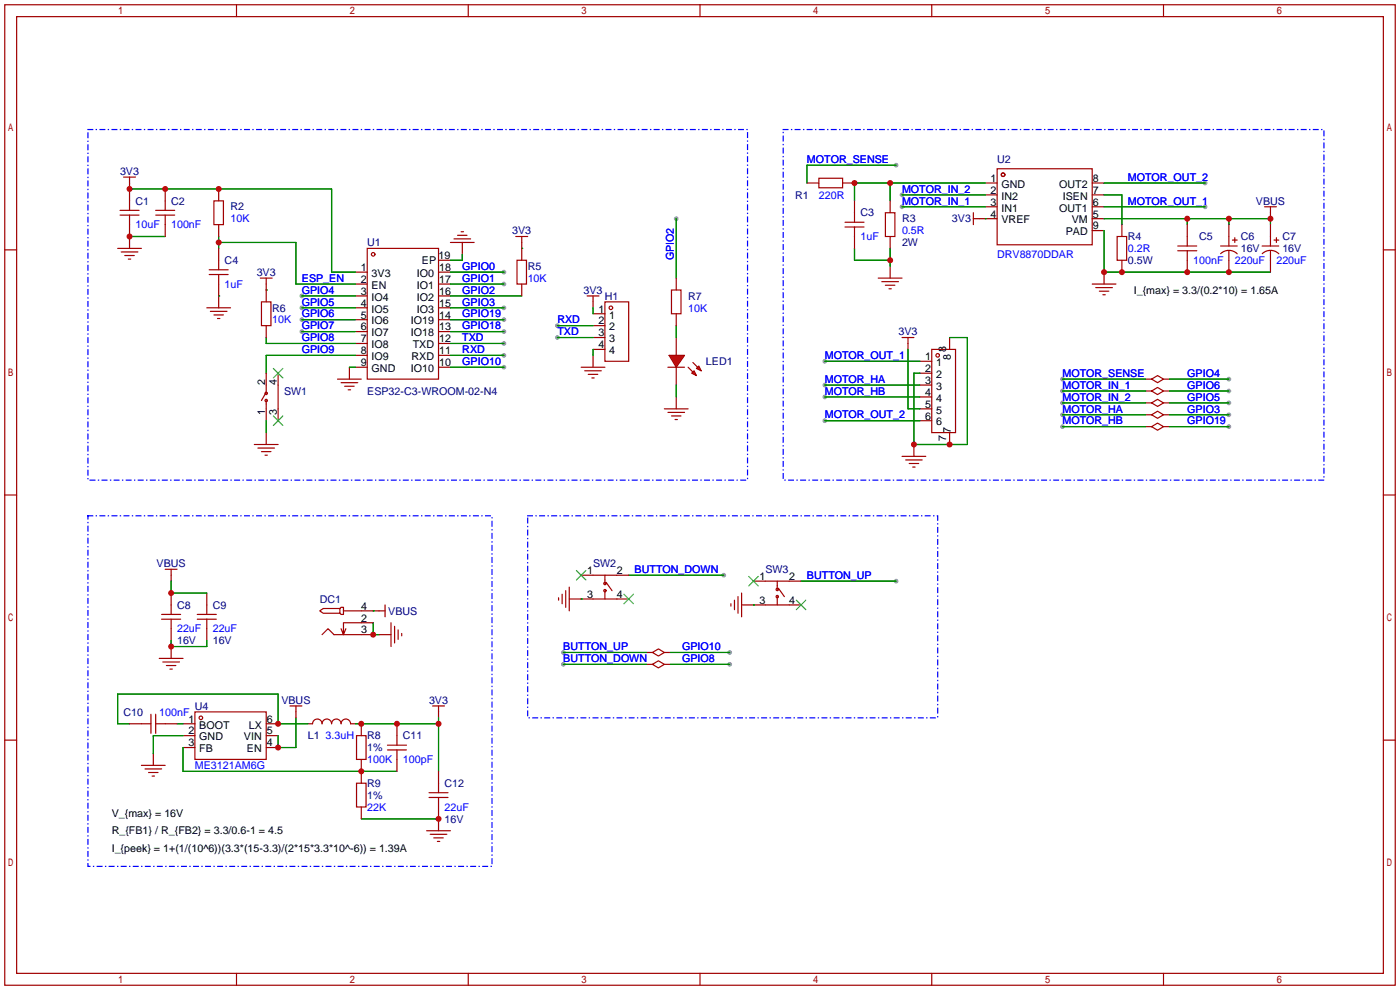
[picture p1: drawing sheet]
<svg xmlns="http://www.w3.org/2000/svg" width="299mm" height="212mm" viewBox="0 0 299 212" stroke-linecap="round" stroke-linejoin="round" font-family="sans-serif">
<g fill="#999">
<circle cx="257.6" cy="39.1" r=".51"/>
<circle cx="257.6" cy="44.2" r=".51"/>
<circle cx="192.8" cy="41.7" r=".51"/>
<circle cx="192.8" cy="44.2" r=".51"/>
<circle cx="64.5" cy="70.9" r=".51"/>
<circle cx="64.5" cy="68.3" r=".51"/>
<circle cx="64.5" cy="65.8" r=".51"/>
<circle cx="64.5" cy="63.2" r=".51"/>
<circle cx="107.7" cy="58.2" r=".51"/>
<circle cx="107.7" cy="60.7" r=".51"/>
<circle cx="107.7" cy="65.8" r=".51"/>
<circle cx="107.7" cy="68.3" r=".51"/>
<circle cx="107.7" cy="70.9" r=".51"/>
<circle cx="107.7" cy="78.5" r=".51"/>
<circle cx="154.7" cy="122.9" r=".51"/>
<circle cx="191.5" cy="124.2" r=".51"/>
<circle cx="227.1" cy="81" r=".51"/>
<circle cx="227.1" cy="83.6" r=".51"/>
<circle cx="227.1" cy="86.1" r=".51"/>
<circle cx="227.1" cy="88.6" r=".51"/>
<circle cx="227.1" cy="91.2" r=".51"/>
<circle cx="120.4" cy="139.4" r=".51"/>
<circle cx="120.4" cy="142" r=".51"/>
<circle cx="156" cy="139.4" r=".51"/>
<circle cx="156" cy="142" r=".51"/>
<circle cx="262.6" cy="81" r=".51"/>
<circle cx="262.6" cy="83.6" r=".51"/>
<circle cx="262.6" cy="86.1" r=".51"/>
<circle cx="262.6" cy="88.6" r=".51"/>
<circle cx="262.6" cy="91.2" r=".51"/>
<circle cx="144.5" cy="46.7" r=".51"/>
<circle cx="191.5" cy="35.3" r=".51"/>
<circle cx="176.3" cy="82.3" r=".51"/>
<circle cx="176.3" cy="84.8" r=".51"/>
<circle cx="176.3" cy="89.9" r=".51"/>
<circle cx="176.3" cy="77.2" r=".51"/>
<circle cx="107.7" cy="73.4" r=".51"/>
<circle cx="107.7" cy="75.9" r=".51"/>
<circle cx="119.1" cy="72.1" r=".51"/>
<circle cx="119.1" cy="69.6" r=".51"/>
</g>
<g fill="none" stroke="#a10000" stroke-width=".25">
<path d="M1 1h297.2v209.6h-297.2zM3.6 3.6h292.1v204.4h-292.1zM50.5 1v2.6M100.1 1v2.6M149.6 1v2.6M199.1 1v2.6M248.7 1v2.6M26.4 37.8h2.6M27.7 37.8v2.6M210.6 39.1h2.5M213.1 36.1h20.3v16.2h-20.3zM233.4 39.1h2.6"/>
<path d="M1 53.4h2.6M25.1 53.1h5.1M25.9 53.8h3.6M26.7 54.6h2M27.4 55.4h.5M27.7 50.5v2.6M75.9 58.2h2.6M78.5 53.1h15.2v27.9h-15.2zM93.7 55.6h2.6M93.7 58.2h2.6M96.3 51.8h5M97 51.1h3.6"/>
<path d="M97.8 50.3h2M98.6 49.5h.5M98.8 51.8v2.6M110.2 50.5h2.6M111.5 50.5v2.6M187.7 59.4h5.1M190.2 56.9v2.5M208 46.7h5.1M208 45.5v2.5M210.6 41.7h2.5M210.6 44.2h2.5M233.4 41.7h2.6"/>
<path d="M233.4 44.2h2.6M233.4 46.7h2.6M233.4 49.3h2.6M236 58.2v2.5M260.9 52.6h3.5M260.9 54.2a2.54 2.54 0 0 1 3.5 0M262.6 48v4.6M262.6 53.6v4.6M263.4 51.3h1M263.9 50.8v1M269.7 52.6h3.6M269.8 54.2a2.54 2.54 0 0 1 3.5 0"/>
<path d="M270.3 44.2h2.5M271.5 44.2v2.5M271.5 48v4.6M271.5 53.6v4.6M272.3 51.3h1M272.8 50.8v1M295.7 53.4h2.5M44.2 65.8h5.1M45 66.5h3.5M45.7 67.3h2.1M46.5 68.1h.5M46.7 63.2v2.6"/>
<path d="M74.7 78.5v2.5M75.9 60.7h2.6M75.9 63.2h2.6M75.9 65.8h2.6M75.9 68.3h2.6M75.9 70.9h2.6M75.9 73.4h2.6M75.9 75.9h2.6M75.9 78.5h2.6M93.7 60.7h2.6M93.7 63.2h2.6M93.7 65.8h2.6"/>
<path d="M93.7 68.3h2.6M93.7 70.9h2.6M93.7 73.4h2.6M93.7 75.9h2.6M93.7 78.5h2.6M142.7 78.5h3.6M144.5 72.1v3.8M144.5 78.5v3.8M188.5 60.2h3.5M189.2 61h2.1M190 61.7h.5M192.8 72.1h2.5"/>
<path d="M194.1 72.1v2.6M233.4 60.7h5.1M234.2 61.5h3.5M234.9 62.2h2.1M235.7 63h.5M72.1 81h5.1M72.9 81.8h3.6M73.7 82.5h2M74.4 83.3h.5M192.8 97.5h5.1M193.5 98.3h3.6M194.3 99.1h2"/>
<path d="M195.1 99.8h.5M195.3 95v2.5M244.9 81h1.2M244.9 83.6h1.2M244.9 86.1h1.2M244.9 88.6h1.2M244.9 91.2h1.2M246.1 81l1.3-.7 1.3 .7-1.3 .8zM246.1 83.6l1.3-.8 1.3 .8-1.3 .7zM246.1 86.1l1.3-.8 1.3 .8-1.3 .8zM246.1 88.6l1.3-.7 1.3 .7-1.3 .8zM246.1 91.2l1.3-.8 1.3 .8-1.3 .7z"/>
<path d="M248.7 81h1.2M248.7 83.6h1.2M248.7 86.1h1.2M248.7 88.6h1.2M248.7 91.2h1.2M1 105.8h2.6M295.7 105.8h2.5M34.5 132.3h4.1M34.5 131.3h4.1M35.3 121.7h2.5M36.6 121.7v2.5M36.6 126.7v4.6"/>
<path d="M36.6 132.3v4.6M36.6 138.2v2.5M42.2 132.3h4M42.2 131.3h4M44.2 126.7v4.6M44.2 132.3v4.6M138.2 139.4h1.2M139.4 139.4l1.3-.7 1.3 .7-1.3 .8zM142 139.4h1.3M1 158.2h2.6M34 140.7h5.1M34.8 141.5h3.6"/>
<path d="M35.6 142.2h2M36.3 143h.5M39.1 154.7h2.6M39.1 157.2h2.6M39.1 159.8h2.6M41.7 152.1h15.2v10.2h-15.2zM56.9 154.7h2.5M56.9 157.2h2.5M56.9 159.8h2.5M62 150.9h2.5M63.2 150.9v2.5M65.8 154.7h1a1.02 1.02 0 0 1 1-1 1.02 1.02 0 0 1 1 1 1.02 1.02 0 0 1 1-1 1.02 1.02 0 0 1 1.1 1 1.02 1.02 0 0 1 1-1 1.02 1.02 0 0 1 1 1 1.02 1.02 0 0 1 1-1 1.02 1.02 0 0 1 1 1h1"/>
<path d="M92.5 150.9h2.5M93.7 150.9v2.5M138.2 142h1.2M139.4 142l1.3-.8 1.3 .8-1.3 .7zM142 142h1.3M295.7 158.2h2.5M30.2 163.6h5.1M31 164.3h3.5M31.7 165.1h2.1M32.5 165.9h.5M32.8 161v2.6M91.2 177.5h5.1"/>
<path d="M91.7 170.4h4.1M91.7 169.4h4.1M91.9 178.3h3.6M92.7 179.1h2M93.5 179.8h.5M93.7 164.8v4.6M93.7 170.4v7.1M50.5 208v2.6M100.1 208v2.6M149.6 208v2.6M199.1 208v2.6M248.7 208v2.6"/>
<circle cx="214.4" cy="37.3" r=".38"/>
<circle cx="79.8" cy="54.4" r=".38"/>
<circle cx="42.9" cy="153.4" r=".38"/>
</g>
<g fill="none" stroke="#008700" stroke-width=".25">
<path d="M190.2 39.1v3.8M210.6 39.1h-28v3.8M236 39.1h21.6M27.7 50.5h7.6M46.7 50.5v2.6M46.7 51.8h16.5v8.9h12.7M96.3 58.2h11.4M98.8 54.4v1.2h-2.5M111.5 53.1h.1M182.6 53.1v2.5h7.6M190.2 53.1v3.8M192.8 44.2h17.8"/>
<path d="M192.8 41.7h17.8M210.6 46.7h.1M236 44.2h21.6M236 49.3v8.9h35.5M236 41.7h3.8v6.3M236 46.7h35.5v1.3M253.7 46.7v1.3M262.6 46.7v1.3M46.7 63.2h.1M56.9 72.1v1.3h19M64.5 70.9h11.4M64.5 68.3h11.4"/>
<path d="M64.5 65.8h11.4M64.5 63.2h11.4M74.7 78.5h1.2M75.9 75.9h-19v3.9M96.3 78.5h11.4M96.3 60.7h11.4M96.3 70.9h11.4M96.3 68.3h11.4M96.3 65.8h11.4M96.3 63.2h15.2M227.1 81h17.8M227.1 83.6h17.8"/>
<path d="M227.1 86.1h17.8M227.1 88.6h17.8M227.1 91.2h17.8M249.9 81h12.7M249.9 83.6h12.7M249.9 86.1h12.7M249.9 88.6h12.7M249.9 91.2h12.7M36.6 124.2v2.5h7.6M36.6 136.9v1.3h7.6v-1.3M120.4 139.4h17.8M134.4 122.9h20.3"/>
<path d="M143.3 139.4h12.7M171.2 124.2h20.3M27.7 154.7h-2.6v-6.4h34.3v6.4h6.4M37.8 154.7h1.3M39.1 159.8v5h45.7M39.1 157.2h-6.3v3.8M63.2 153.4v6.4h-3.8v-2.6M75.9 154.7h17.8M93.7 153.4v11.4M120.4 142h17.8M143.3 142h12.7M77.2 175h16.5"/>
</g>
<g fill="#f00" stroke="#a10000" stroke-width=".25">
<path d="M143 75.9h3.3l-1.8 2.6z"/>
<path d="M149.4 78.2l.5 1-1.1-.5z"/>
<path d="M147.8 79.8l.5-.6 .5 1.1z"/>
</g>
<g fill="none" stroke="#a10000" stroke-width=".25">
<path d="M172.5 39.1h2.5M175 38.1h5.1v2h-5.1zM180.1 39.1h2.5M25.7 46h4M25.7 45h4M27.7 40.4v4.6M27.7 46v4.5M33.3 46h4M33.3 45h4M35.3 40.4v4.6M35.3 46v4.5M44.7 58.7h4.1"/>
<path d="M44.7 57.7h4.1M45.7 42.9h2.1v5.1h-2.1zM46.7 40.4v2.5M46.7 48v2.5M46.7 53.1v4.6M46.7 58.7v4.5M55.6 59.4h2.6M56.9 59.4v5.1M110.5 55.6h2v5.1h-2zM111.5 53.1v2.5M144.5 59.4v2.6M180.6 48.5h4.1"/>
<path d="M180.6 47.5h4.1M182.6 42.9v4.6M182.6 48.5v4.6M189.2 45.5h2.1v5h-2.1zM190.2 42.9v2.6M190.2 50.5v2.6M238.8 50.5h2v5.1h-2zM239.8 48v2.5M239.8 55.6v2.6M251.7 53.6h4.1M251.7 52.6h4.1M253.7 48v4.6"/>
<path d="M253.7 53.6v4.6M55.9 64.5h2v5.1h-2zM56.9 69.6v2.5M56.9 79.8v4.3M59.4 79.8v10.1M111.5 60.7v2.5M124.2 78.5h5.1M125 79.2h3.5M125.5 63.2h2.5M126.7 67.1h2.6M126.7 69.6h2.6M126.7 72.1h2.6"/>
<path d="M126.7 74.7h2.6M126.7 63.2v2.6M126.7 75.9v2.6M129.3 64.5h5.1v12.7h-5.1zM143.5 62h2v5.1h-2zM144.5 67.1v2.5M147.1 78.5l1 1M148.1 77.5l1 1M196.6 77.2h2.5M196.6 79.8h2.5M199.1 74.7h5.1v17.8h-5.1zM202.9 72.1v2.6"/>
<path d="M54.4 95h5M55.1 95.8h3.6M55.9 96.5h2M56.6 97.3h.5M56.9 85.6v4.3M56.9 92.5v2.5M56.9 83.8l-1 1.8M125.7 80h2.1M126.5 80.8h.5M142 87.4h5.1M142.7 88.1h3.6M143.5 88.9h2"/>
<path d="M144.3 89.7h.5M144.5 84.8v2.6M196.6 87.4h2.5M196.6 82.3h2.5M196.6 84.8h2.5M196.6 89.9h2.5M202.9 92.5v2.5M68.3 130.6l.8-.6h3.5v1.1h-3.5zM68.8 135.6l1.3-1.2 1.3 1.2h8.4M72.6 130l.3-.2h.5v1.5h-.5l-.3-.2M73.4 130.6h8.9M73.9 134.4l-.5 1.2"/>
<path d="M79.8 133.1h-6.4v2.5l-.5-1.2M81 135.6h2.6M82.3 129.3v2.5M83.6 133.1v5.1M84.3 133.9v3.5M85.1 134.6v2.1M85.9 135.4v.5M119.4 127.8v.5M120.1 127v2M120.9 126.2v3.6M121.7 128h12.7M121.7 125.5v5.1"/>
<path d="M124.2 122.9h10.2M129.3 122.9v1.8M129.3 126.2v1.8M129.5 124.5l1.3 1.7M156.2 129v.5M157 128.3v2M157.7 127.5v3.6M158.5 129.3h12.7M158.5 126.7v5.1M161 124.2h10.2M166.1 124.2v1.8M166.1 127.5v1.8"/>
<path d="M166.4 125.7l1.2 1.8M27.7 154.7h4.6M32.3 152.7v4M33.3 154.7h4.5M33.3 152.7v4M76.2 157.2h2v5.1h-2zM77.2 154.7v2.5M82.8 159.3h4.1M84.8 154.7v4.6M76.2 167.4h2v5.1h-2zM77.2 162.3v5.1M77.2 172.5v2.5"/>
<path d="M82.8 160.3h4.1M84.8 160.3v4.5"/>
<circle cx="130.6" cy="65.8" r=".38"/>
<circle cx="200.4" cy="75.9" r=".38"/>
<circle cx="56.9" cy="84.1" r=".25"/>
<circle cx="56.9" cy="85.6" r=".25"/>
<circle cx="129.3" cy="124.7" r=".25"/>
<circle cx="129.3" cy="126.2" r=".25"/>
<circle cx="166.1" cy="126" r=".25"/>
<circle cx="166.1" cy="127.5" r=".25"/>
</g>
<g fill="none" stroke="#008700" stroke-width=".25">
<path d="M191.5 35.3h-19v3.8M27.7 40.4h43.2v17.8h5M144.5 46.7v12.7M56.9 62h.1M96.3 73.4h11.4M96.3 75.9h11.4M119.1 72.1h7.6M119.1 69.6h7.6M126.7 65.8v1.3M126.7 74.7v1.2M144.5 69.6v2.5M176.3 77.2h20.3"/>
<path d="M194.1 74.7v12.7h2.5M202.9 72.1h3.9v22.9h-11.5v-15.2h1.3M56.9 89.9v2.6M144.5 82.3v2.5M176.3 82.3h20.3M176.3 84.8h20.3M176.3 89.9h20.3M79.8 130.6h.1M79.8 133.1v2.5h1.2M124.2 128h.1M161 129.3h.1"/>
</g>
<path d="M58.4 78.7l2.1 2.1M60.5 78.7l-2.1 2.1M58.4 88.9l2.1 2M60.5 88.9l-2.1 2M123.2 121.9l2 2.1M125.2 121.9l-2 2.1M133.3 127l2.1 2M135.4 127l-2.1 2M160 123.2l2.1 2M162.1 123.2l-2.1 2M170.2 128.3l2 2M172.2 128.3l-2 2" fill="none" stroke="#3c3" stroke-width=".25"/>
<path d="M18.8 27.7h141v74.9h-141zM167.4 27.7h115.6v74.9h-115.6zM18.8 110.2h86.4v75h-86.4zM112.8 110.2h87.6v43.2h-87.6z" fill="none" stroke="#00f" stroke-width=".25" stroke-dasharray="1 .8 0 .8"/>
<g fill="#c00">
<circle cx="190.2" cy="39.1" r=".63"/>
<circle cx="182.6" cy="39.1" r=".63"/>
<circle cx="190.2" cy="55.6" r=".63"/>
<circle cx="236" cy="58.2" r=".63"/>
<circle cx="239.8" cy="58.2" r=".63"/>
<circle cx="253.7" cy="58.2" r=".63"/>
<circle cx="262.6" cy="58.2" r=".63"/>
<circle cx="253.7" cy="46.7" r=".63"/>
<circle cx="262.6" cy="46.7" r=".63"/>
<circle cx="271.5" cy="46.7" r=".63"/>
<circle cx="46.7" cy="51.8" r=".63"/>
<circle cx="27.7" cy="50.5" r=".63"/>
<circle cx="59.4" cy="154.7" r=".63"/>
<circle cx="93.7" cy="154.7" r=".63"/>
<circle cx="84.8" cy="154.7" r=".63"/>
<circle cx="77.2" cy="154.7" r=".63"/>
<circle cx="77.2" cy="164.8" r=".63"/>
<circle cx="59.4" cy="159.8" r=".63"/>
<circle cx="93.7" cy="175" r=".63"/>
<circle cx="36.6" cy="126.7" r=".63"/>
<circle cx="36.6" cy="138.2" r=".63"/>
<circle cx="35.3" cy="40.4" r=".63"/>
<circle cx="27.7" cy="40.4" r=".63"/>
<circle cx="46.7" cy="40.4" r=".63"/>
<circle cx="79.8" cy="135.6" r=".63"/>
<circle cx="195.3" cy="95" r=".63"/>
<circle cx="202.9" cy="95" r=".63"/>
</g>
<g font-size="2.3" fill="#00f">
<text x="172.5" y="34.8">MOTOR_SENSE</text>
<text x="192.8" y="41.2">MOTOR_IN_2</text>
<text x="241" y="38.6">MOTOR_OUT_2</text>
<text x="49.3" y="47.5">10K</text>
<text x="175" y="42.4">220R</text>
<text x="192.8" y="43.7">MOTOR_IN_1</text>
<text x="241" y="43.7">MOTOR_OUT_1</text>
<text x="29" y="48.8">10uF</text>
<text x="36.6" y="48.8">100nF</text>
<text x="183.9" y="51.3">1uF</text>
<text x="192.8" y="50.1">0.5R</text>
<text x="241" y="53.9">0.2R</text>
<text x="98.8" y="57.7">GPIO0</text>
<text x="144" y="55.6" transform="rotate(-90 144 55.6)">GPIO2</text>
<text x="213.1" y="55.1">DRV8870DDAR</text>
<text x="255" y="56.4">100nF</text>
<text x="263.9" y="56.4">220uF</text>
<text x="272.8" y="56.4">220uF</text>
<text x="48" y="61.5">1uF</text>
<text x="64.5" y="60.2">ESP_EN</text>
<text x="64.5" y="65.3">GPIO5</text>
<text x="64.5" y="62.8">GPIO4</text>
<text x="98.8" y="60.2">GPIO1</text>
<text x="98.8" y="62.8">GPIO2</text>
<text x="98.8" y="65.3">GPIO3</text>
<text x="112.8" y="60.2">10K</text>
<text x="58.2" y="69.1">10K</text>
<text x="64.5" y="70.4">GPIO7</text>
<text x="64.5" y="67.8">GPIO6</text>
<text x="98.8" y="67.8">GPIO19</text>
<text x="98.8" y="70.4">GPIO18</text>
<text x="119.1" y="71.7">TXD</text>
<text x="119.1" y="69.1">RXD</text>
<text x="147.1" y="66.6">10K</text>
<text x="64.5" y="72.9">GPIO8</text>
<text x="64.5" y="75.5">GPIO9</text>
<text x="98.8" y="72.9">TXD</text>
<text x="98.8" y="75.5">RXD</text>
<text x="176.3" y="76.7">MOTOR_OUT_1</text>
<text x="98.8" y="78">GPIO10</text>
<text x="176.3" y="81.8">MOTOR_HA</text>
<text x="227.1" y="80.5">MOTOR_SENSE</text>
<text x="227.1" y="83.1">MOTOR_IN_1</text>
<text x="253.7" y="80.5">GPIO4</text>
<text x="253.7" y="83.1">GPIO6</text>
<text x="176.3" y="84.4">MOTOR_HB</text>
<text x="176.3" y="89.4">MOTOR_OUT_2</text>
<text x="227.1" y="85.6">MOTOR_IN_2</text>
<text x="227.1" y="88.2">MOTOR_HA</text>
<text x="253.7" y="85.6">GPIO5</text>
<text x="253.7" y="88.2">GPIO3</text>
<text x="227.1" y="90.7">MOTOR_HB</text>
<text x="253.7" y="90.7">GPIO19</text>
<text x="135.6" y="122.5">BUTTON_DOWN</text>
<text x="172.5" y="123.7">BUTTON_UP</text>
<text x="37.8" y="135.2">22uF</text>
<text x="45.5" y="135.2">22uF</text>
<text x="120.4" y="139">BUTTON_UP</text>
<text x="120.4" y="141.5">BUTTON_DOWN</text>
<text x="145.8" y="139">GPIO10</text>
<text x="145.8" y="141.5">GPIO8</text>
<text x="34" y="152.9">100nF</text>
<text x="69.6" y="158">3.3uH</text>
<text x="41.7" y="164.4">ME3121AM6G</text>
<text x="78.5" y="163.1">100K</text>
<text x="86.1" y="163.1">100pF</text>
<text x="78.5" y="173.3">22K</text>
<text x="95" y="173.3">22uF</text>
</g>
<g font-size="2.3" fill="#000080">
<text x="213.1" y="34.8">U2</text>
<text x="25.7" y="37.4">3V3</text>
<text x="29" y="43.7">C1</text>
<text x="36.6" y="43.7">C2</text>
<text x="49.3" y="45">R2</text>
<text x="169.9" y="42.4">R1</text>
<text x="183.9" y="46.3">C3</text>
<text x="192.8" y="47.5">R3</text>
<text x="203.5" y="47.5">3V3</text>
<text x="268.4" y="43.7">VBUS</text>
<text x="78.5" y="52.6">U1</text>
<text x="109.5" y="50.1">3V3</text>
<text x="192.8" y="52.6">2W</text>
<text x="241" y="51.3">R4</text>
<text x="256.3" y="51.3">C5</text>
<text x="265.2" y="53.9">16V</text>
<text x="265.2" y="51.3">C6</text>
<text x="274.1" y="53.9">16V</text>
<text x="274.1" y="51.3">C7</text>
<text x="48" y="56.4">C4</text>
<text x="54.9" y="59">3V3</text>
<text x="112.8" y="57.7">R5</text>
<text x="241" y="56.4">0.5W</text>
<text x="124.7" y="62.8">3V3</text>
<text x="129.3" y="64">H1</text>
<text x="147.1" y="64">R7</text>
<text x="58.2" y="66.6">R6</text>
<text x="192" y="71.7">3V3</text>
<text x="150.9" y="78">LED1</text>
<text x="60.7" y="84.4">SW1</text>
<text x="78.5" y="84.4">ESP32-C3-WROOM-02-N4</text>
<text x="33.5" y="121.2">VBUS</text>
<text x="126.7" y="121.2">SW2</text>
<text x="163.6" y="122.5">SW3</text>
<text x="37.8" y="130.1">C8</text>
<text x="45.5" y="130.1">C9</text>
<text x="68.3" y="128.8">DC1</text>
<text x="83" y="131.3">VBUS</text>
<text x="37.8" y="137.7">16V</text>
<text x="45.5" y="137.7">16V</text>
<text x="26.4" y="152.9">C10</text>
<text x="41.7" y="151.7">U4</text>
<text x="60.1" y="150.4">VBUS</text>
<text x="91.7" y="150.4">3V3</text>
<text x="65.8" y="158">L1</text>
<text x="78.5" y="160.6">1%</text>
<text x="78.5" y="158">R8</text>
<text x="86.1" y="158">C11</text>
<text x="78.5" y="170.7">1%</text>
<text x="78.5" y="168.2">R9</text>
<text x="95" y="168.2">C12</text>
<text x="95" y="175.8">16V</text>
</g>
<g font-size="2.3">
<text x="211.7" y="38.9">1</text>
<text x="211.7" y="41.4">2</text>
<text x="214" y="40.1">GND</text>
<text x="226.4" y="40.1">OUT2</text>
<text x="233.6" y="41.4">7</text>
<text x="233.6" y="38.9">8</text>
<text x="211.7" y="43.9">3</text>
<text x="211.7" y="46.5">4</text>
<text x="214" y="42.7">IN2</text>
<text x="214" y="45.2">IN1</text>
<text x="214" y="47.8">VREF</text>
<text x="226.4" y="45.2">OUT1</text>
<text x="227.1" y="42.7">ISEN</text>
<text x="229.1" y="47.8">VM</text>
<text x="233.6" y="46.5">5</text>
<text x="233.6" y="43.9">6</text>
<text x="227.8" y="50.3">PAD</text>
<text x="233.6" y="49">9</text>
<text x="77.1" y="57.9">1</text>
<text x="79.4" y="59.2">3V3</text>
<text x="89.1" y="59.2">IO0</text>
<text x="90.2" y="56.4">EP</text>
<text x="93.7" y="55.4">19</text>
<text x="93.9" y="57.9">18</text>
<text x="77.1" y="65.5">4</text>
<text x="77.1" y="63">3</text>
<text x="77.1" y="60.5">2</text>
<text x="79.4" y="64.3">IO4</text>
<text x="79.4" y="61.7">EN</text>
<text x="89.1" y="61.7">IO1</text>
<text x="89.1" y="64.3">IO2</text>
<text x="93.9" y="60.5">17</text>
<text x="93.9" y="63">16</text>
<text x="93.9" y="65.5">15</text>
<text x="242.3" y="62.8">I_{max} = 3.3/(0.2*10) = 1.65A</text>
<text x="77.1" y="70.6">6</text>
<text x="77.1" y="68.1">5</text>
<text x="79.4" y="71.9">IO7</text>
<text x="79.4" y="69.3">IO6</text>
<text x="79.4" y="66.8">IO5</text>
<text x="87.8" y="69.3">IO19</text>
<text x="87.8" y="71.9">IO18</text>
<text x="89.1" y="66.8">IO3</text>
<text x="93.9" y="68.1">14</text>
<text x="93.9" y="70.6">13</text>
<text x="127.9" y="66.8">1</text>
<text x="127.9" y="69.3">2</text>
<text x="127.9" y="71.9">3</text>
<text x="130.2" y="68.1">1</text>
<text x="130.2" y="70.6">2</text>
<text x="77.1" y="75.7">8</text>
<text x="77.1" y="73.2">7</text>
<text x="79.4" y="77">IO9</text>
<text x="79.4" y="74.4">IO8</text>
<text x="88" y="77">RXD</text>
<text x="88.2" y="74.4">TXD</text>
<text x="93.9" y="73.2">12</text>
<text x="93.9" y="75.7">11</text>
<text x="127.9" y="74.4">4</text>
<text x="130.2" y="73.2">3</text>
<text x="130.2" y="75.7">4</text>
<text x="197.7" y="77">1</text>
<text x="202.2" y="75.2" transform="rotate(-90 202.2 75.2)">8</text>
<text x="203.2" y="76.9" transform="rotate(-90 203.2 76.9)">8</text>
<text x="56.6" y="82.3" transform="rotate(-90 56.6 82.3)">2</text>
<text x="59.2" y="82.3" transform="rotate(-90 59.2 82.3)">4</text>
<text x="77.1" y="78.2">9</text>
<text x="79.4" y="79.5">GND</text>
<text x="87.8" y="79.5">IO10</text>
<text x="93.9" y="78.2">10</text>
<text x="197.7" y="79.5">2</text>
<text x="197.7" y="82">3</text>
<text x="200.1" y="78.2">1</text>
<text x="200.1" y="80.8">2</text>
<text x="200.1" y="83.3">3</text>
<text x="56.6" y="88.6" transform="rotate(-90 56.6 88.6)">1</text>
<text x="59.2" y="88.6" transform="rotate(-90 59.2 88.6)">3</text>
<text x="197.7" y="84.6">4</text>
<text x="197.7" y="87.1">5</text>
<text x="197.7" y="89.7">6</text>
<text x="200.1" y="85.9">4</text>
<text x="200.1" y="88.4">5</text>
<text x="200.1" y="90.9">6</text>
<text x="202.2" y="94.2" transform="rotate(-90 202.2 94.2)">7</text>
<text x="203.2" y="92.4" transform="rotate(-90 203.2 92.4)">7</text>
<text x="125.5" y="122.7">1</text>
<text x="131.8" y="122.7">2</text>
<text x="162.3" y="124">1</text>
<text x="168.7" y="124">2</text>
<text x="77.2" y="130.3">4</text>
<text x="125.5" y="127.8">3</text>
<text x="131.8" y="127.8">4</text>
<text x="162.3" y="129">3</text>
<text x="168.7" y="129">4</text>
<text x="77.2" y="135.4">3</text>
<text x="77.2" y="132.8">2</text>
<text x="40.3" y="154.4">1</text>
<text x="42.6" y="155.7">BOOT</text>
<text x="53.2" y="155.7">LX</text>
<text x="57" y="154.4">6</text>
<text x="40.3" y="157">2</text>
<text x="40.3" y="159.5">3</text>
<text x="42.6" y="158.2">GND</text>
<text x="42.6" y="160.8">FB</text>
<text x="52.1" y="158.2">VIN</text>
<text x="52.8" y="160.8">EN</text>
<text x="57" y="159.5">4</text>
<text x="57" y="157">5</text>
<text x="23.9" y="178.3">R_{FB1} / R_{FB2} = 3.3/0.6-1 = 4.5</text>
<text x="23.9" y="174.5">V_{max} = 16V</text>
<text x="23.9" y="182.1">I_{peek} = 1+(1/(10^6))(3.3*(15-3.3)/(2*15*3.3*10^-6)) = 1.39A</text>
</g>
</svg>
